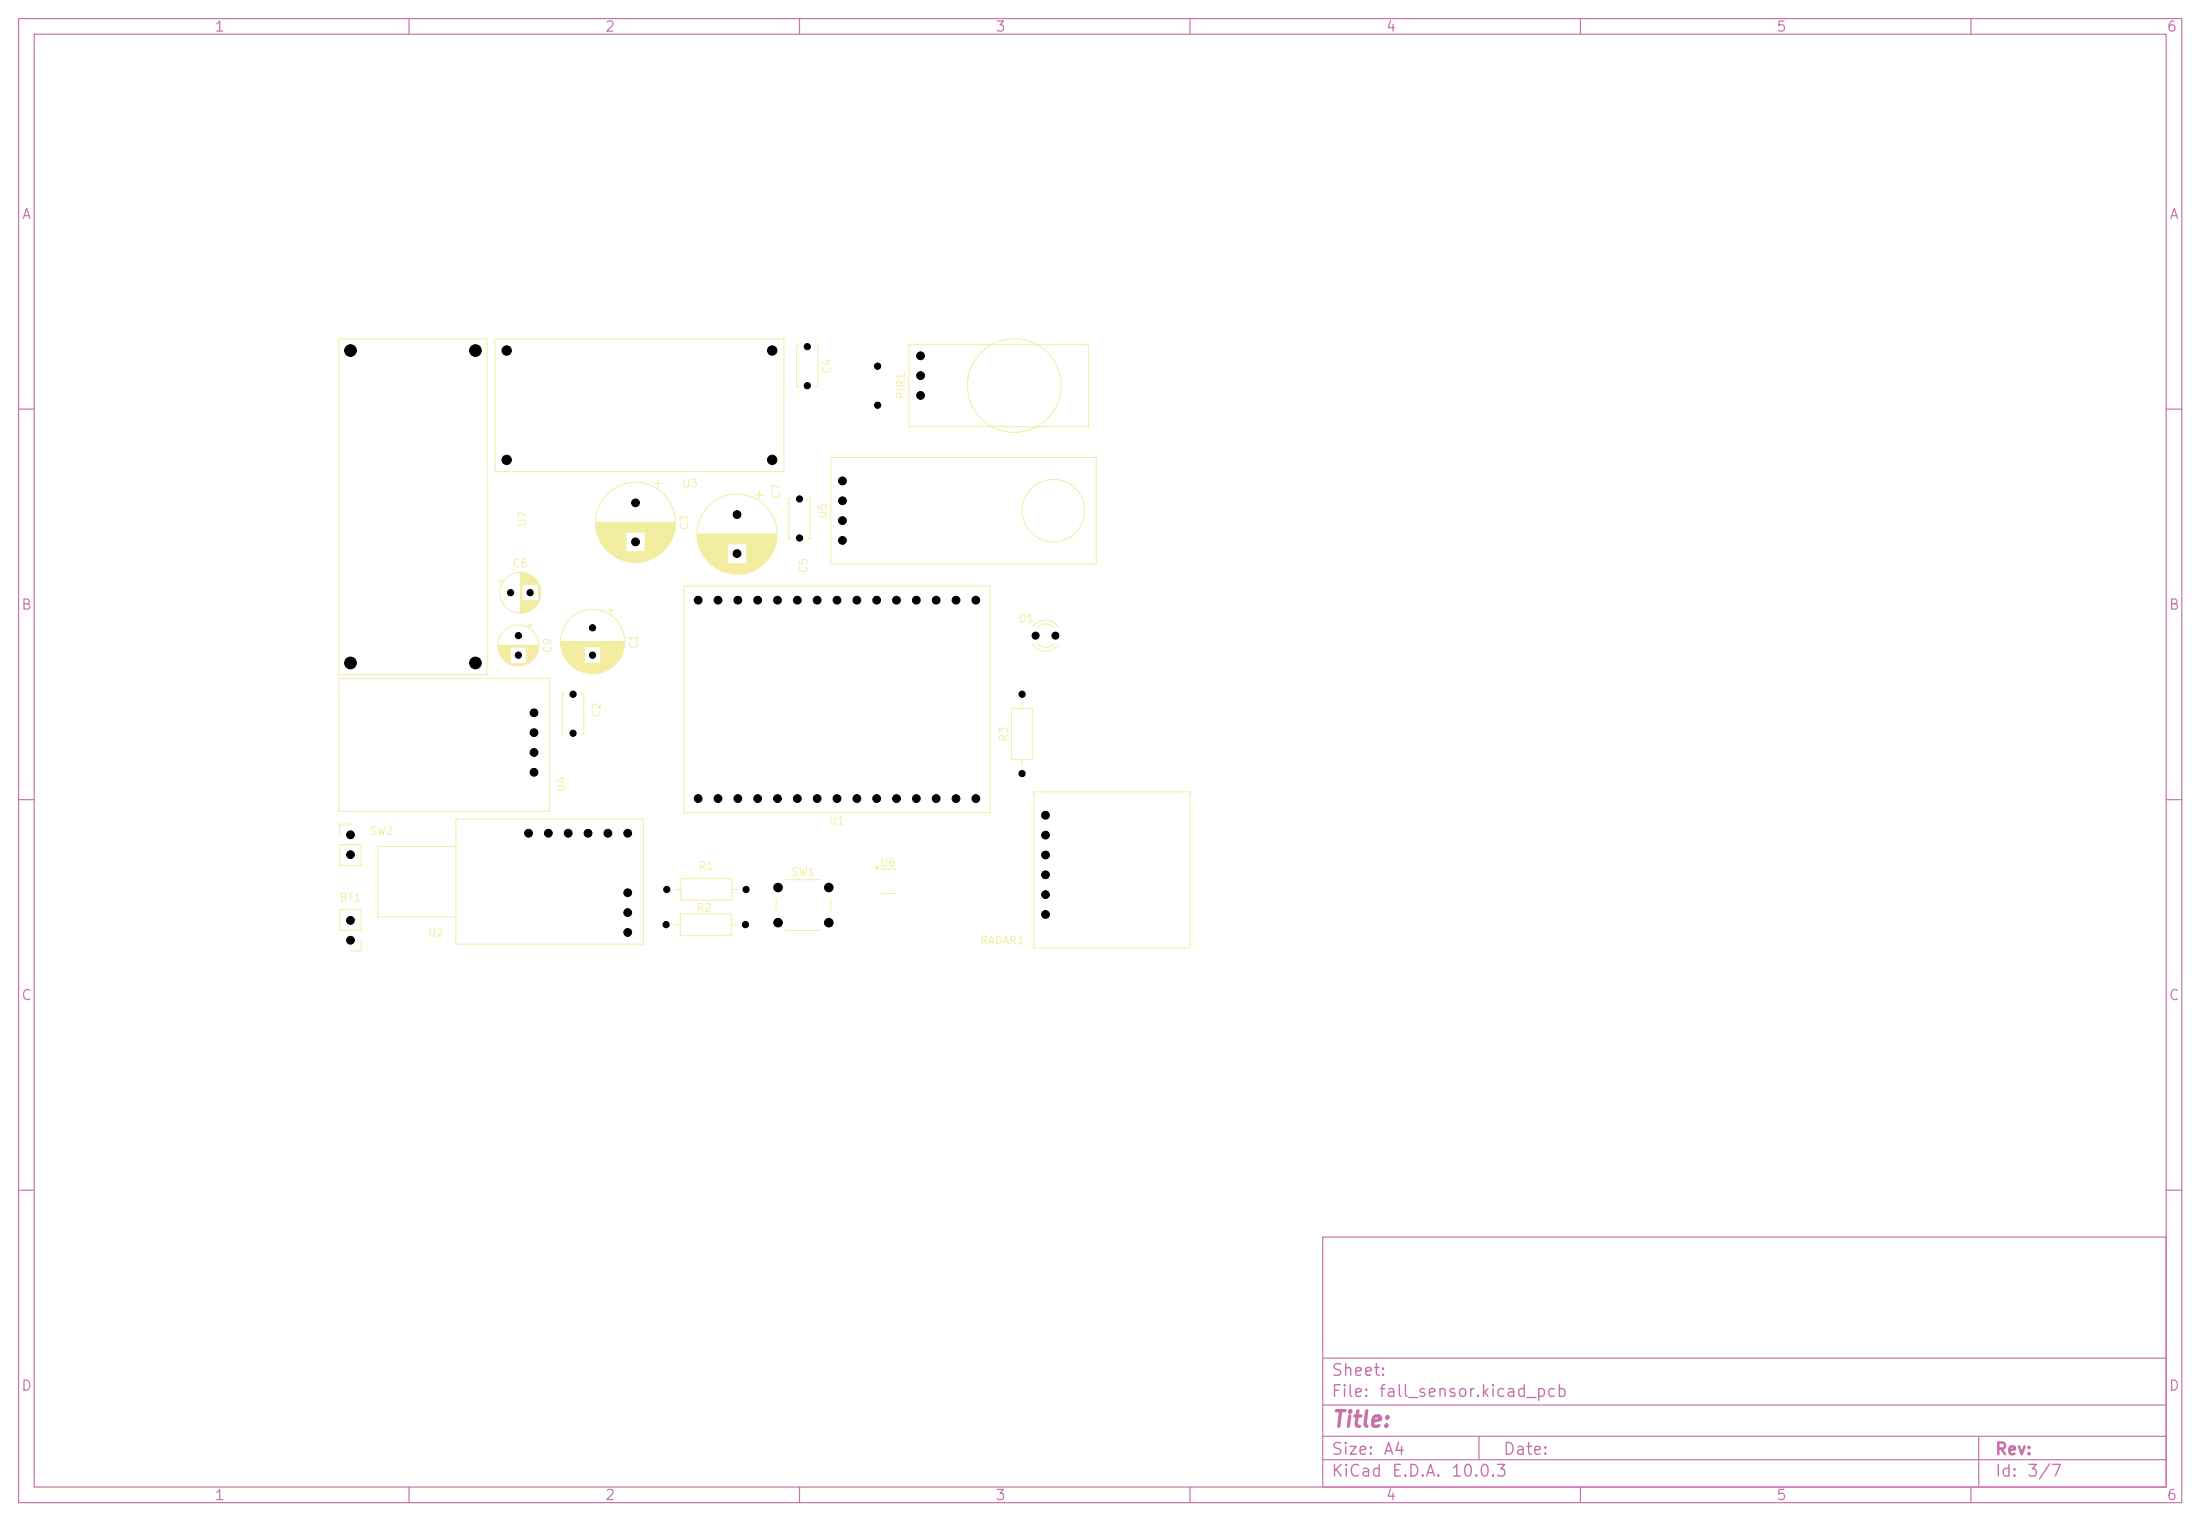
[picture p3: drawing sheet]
<svg xmlns="http://www.w3.org/2000/svg" width="282mm" height="195mm" viewBox="0 0 282 195" stroke-linecap="round" stroke-linejoin="round" font-family="sans-serif">
<g fill="none" stroke="#c872ab" stroke-width=".15">
<path d="M2.4 2.4h277v190h-277zM4.4 4.4h273v186h-273zM52.4 2.4v2M102.4 2.4v2M152.4 2.4v2M202.4 2.4v2M252.4 2.4v2M2.4 52.4h2M277.4 52.4h2M2.4 102.4h2M277.4 102.4h2M2.4 152.4h2"/>
<path d="M169.4 158.4h108v32h-108zM277.4 152.4h2M169.4 179.9h108M169.4 173.9h108M52.4 190.4v2M102.4 190.4v2M152.4 190.4v2M169.4 186.9h108M169.4 183.9h108M189.4 183.9v3M202.4 190.4v2M252.4 190.4v2"/>
<path d="M253.4 183.9v6.5"/>
</g>
<g fill="none" stroke="#f2eda1" stroke-width=".13">
<path d="M43.4 43.4h19v43h-19zM63.4 43.4h37v17h-37zM102.3 44.3h-.3v5.2h.3M104.4 44.3h.4v5.2h-.4M106.4 58.6h34v13.6h-34zM63.8 74.4h.5M64.1 74.2v.5M66.6 73.3v5.2M66.7 73.3v5.2M66.8 73.3v5.2M66.9 73.3v1.5M66.9 76.9v1.5"/>
<path d="M67 73.3v1.5M67 76.9v1.5M67.1 73.3v1.5M67.1 76.9v1.5M67.2 73.4v1.4M67.2 76.9v1.5M67.3 73.4v1.4M67.3 76.9v1.5M67.4 73.4v1.4M67.4 76.9v1.5M67.4 76.9v1.4M67.5 73.4v1.4"/>
<path d="M67.5 76.9v1.4M67.5 73.5v1.3M67.6 73.5v1.3M67.6 76.9v1.4M67.7 73.5v1.3M67.7 76.9v1.3M67.8 73.6v1.2M67.8 76.9v1.3M67.9 79.8v.5M67.9 73.6v1.2M67.9 76.9v1.2M68 73.7v1.1"/>
<path d="M68 76.9v1.2M68.1 73.7v1.1M68.1 76.9v1.1M68.1 73.8v1M68.2 73.8v1M68.2 76.9v1.1M68.2 76.9v1M68.3 73.9v.9M68.3 76.9v1M68.4 73.9v.9M68.4 76.9v.9M68.4 74v.8"/>
<path d="M68.4 76.9v.8M68.5 74.1v.7M68.5 76.9v.8M68.6 74.1v.7M68.6 76.9v.7M68.6 74.2v.6M68.6 76.9v.6M68.7 74.3v.5M68.7 76.9v.6M68.7 76.9v.5M68.8 74.4v.4M68.8 76.9v.5"/>
<path d="M68.8 76.9v.4M68.8 74.5v.3M68.9 74.6v.2M68.9 76.9v.3M68.9 76.9v.2M69 74.7v2.4M69 74.8v2.2M69 74.9v2M69.1 75v1.8M69.1 75.1v1.6M69.2 75.2v1.4M69.2 75.4v1"/>
<path d="M69.2 75.6v.6M76.3 66.9h10.2M76.3 67h10.2M76.3 67.1h10.2M76.3 67.2h10.2M76.3 67.2h10.1M76.3 67.3h10.1M76.3 67.4h10.1M76.3 67.5h10.1M76.3 67.6h10.1M76.4 67.6h10M76.4 67.7h10"/>
<path d="M76.4 67.8h10M76.4 67.9h10M76.4 68h9.9M76.4 68.1h9.9M76.5 68.1h9.8M76.5 68.2h3.6M76.5 68.3h3.6M76.5 68.4h3.6M76.6 68.5h3.5M76.6 68.6h3.5M76.6 68.7h3.5M76.7 68.8h3.4"/>
<path d="M76.7 68.9h3.4M76.7 69h3.4M76.8 69h3.3M76.8 69.1h3.3M76.8 69.2h3.3M76.9 69.2h3.2M76.9 69.3h3.2M76.9 69.4h3.2M77 69.4h3.1M77 69.5h3.1M77.1 69.6h3M77.1 69.7h3"/>
<path d="M77.2 69.7h2.9M77.2 69.8h2.9M77.3 69.9h2.8M77.3 70h2.8M77.4 70h2.7M77.4 70.1h2.7M77.5 70.1h2.6M77.5 70.2h2.6M77.6 70.2h2.5M77.6 70.3h2.5M77.7 70.4h2.4M77.8 70.5h2.3"/>
<path d="M77.8 78.1h.8M77.9 70.6h2.2M77.9 70.6h6.9M78 70.7h6.8M78 70.7h6.7M78.1 70.8h6.6M78.1 70.8h6.5M78.2 70.8h6.4M78.2 77.7v.8M78.2 70.9h6.3M78.3 70.9h6.2M78.3 71h6.1"/>
<path d="M78.4 71h6M78.4 71h5.9M78.5 71.1h5.8M78.6 71.1h5.6M78.6 71.2h5.6M78.7 71.2h5.4M78.7 71.2h5.3M78.8 71.3h5.2M78.9 71.3h5M78.9 71.4h4.9M79 71.4h4.7M79.1 71.4h4.6"/>
<path d="M79.2 71.5h4.4M79.3 71.5h4.2M79.3 71.6h4.1M79.4 71.6h3.9M79.5 71.6h3.7M79.6 71.7h3.5M79.8 71.7h3.2M79.9 71.8h3M80 71.8h2.8M80.2 71.8h2.4M80.3 71.9h2.1M80.5 71.9h1.7"/>
<path d="M80.8 72h1.2M82.6 68.2h3.7M82.6 68.3h3.7M82.6 68.4h3.6M82.6 68.5h3.6M82.6 68.6h3.6M82.6 68.6h3.5M82.6 68.7h3.5M82.6 68.8h3.5M82.6 68.9h3.5M82.6 68.9h3.4M82.6 69h3.4"/>
<path d="M82.6 69.1h3.4M82.6 69.1h3.3M82.6 69.2h3.3M82.6 69.3h3.3M82.6 69.3h3.2M82.6 69.4h3.2M82.6 69.5h3.2M82.6 69.5h3.1M82.6 69.6h3.1M82.6 69.7h3M82.6 69.8h3M82.6 69.8h2.9"/>
<path d="M82.6 69.9h2.9M82.6 70h2.8M82.6 70.1h2.7M82.6 70.2h2.7M82.6 70.2h2.6M82.6 70.3h2.6M82.6 70.3h2.5M82.6 70.4h2.5M82.6 70.4h2.4M82.6 70.5h2.4M82.6 70.5h2.3M82.6 70.6h2.3"/>
<path d="M83.8 61.9h1M84.3 61.4v1M87.6 75h39.2v29h-39.2zM89.3 68.4h10.2M89.3 68.5h10.2M89.3 68.6h10.2M89.3 68.7h10.2M89.3 68.7h10.1M89.3 68.8h10.1M89.3 68.9h10.1M89.3 69h10.1M89.3 69.1h10.1"/>
<path d="M89.4 69.1h10M89.4 69.2h10M89.4 69.3h10M89.4 69.4h10M89.4 69.5h9.9M89.4 69.6h9.9M89.5 69.6h9.8M89.5 69.7h3.6M89.5 69.8h3.6M89.5 69.9h3.6M89.6 70h3.5M89.6 70.1h3.5"/>
<path d="M89.6 70.2h3.5M89.7 70.3h3.4M89.7 70.4h3.4M89.7 70.5h3.4M89.8 70.5h3.3M89.8 70.6h3.3M89.8 70.7h3.3M89.9 70.7h3.2M89.9 70.8h3.2M89.9 70.9h3.2M90 70.9h3.1M90 71h3.1"/>
<path d="M90.1 71.1h3M90.1 71.2h3M90.2 71.2h2.9M90.2 71.3h2.9M90.3 71.4h2.8M90.3 71.5h2.8M90.4 71.5h2.7M90.4 71.6h2.7M90.5 71.6h2.6M90.5 71.7h2.6M90.6 71.7h2.5M90.6 71.8h2.5"/>
<path d="M90.7 71.9h2.4M90.8 72h2.3M90.9 72.1h2.2M90.9 72.1h6.9M91 72.2h6.8M91 72.2h6.7M91.1 72.3h6.6M91.1 72.3h6.5M91.2 72.3h6.4M91.2 72.4h6.3M91.3 72.4h6.2M91.3 72.5h6.1"/>
<path d="M91.4 72.5h6M91.4 72.5h5.9M91.5 72.6h5.8M91.6 72.6h5.6M91.6 72.7h5.6M91.7 72.7h5.4M91.7 72.7h5.3M91.8 72.8h5.2M91.9 72.8h5M91.9 72.9h4.9M92 72.9h4.7M92.1 72.9h4.6"/>
<path d="M92.2 73h4.4M92.3 73h4.2M92.3 73.1h4.1M92.4 73.1h3.9M92.5 73.1h3.7M92.6 73.2h3.5M92.8 73.2h3.2M92.9 73.3h3M93 73.3h2.8M93.2 73.3h2.4M93.3 73.4h2.1M93.5 73.4h1.7"/>
<path d="M93.8 73.5h1.2M95.6 69.7h3.7M95.6 69.8h3.7M95.6 69.9h3.6M95.6 70h3.6M95.6 70.1h3.6M95.6 70.2h3.5M95.6 70.3h3.5M95.6 70.4h3.5M95.6 70.4h3.4M95.6 70.5h3.4M95.6 70.6h3.4"/>
<path d="M95.6 72h2.4M95.6 71.9h2.4M95.6 71.9h2.5M95.6 71.8h2.5M95.6 71.8h2.6M95.6 71.7h2.6M95.6 71.7h2.7M95.6 71.6h2.7M95.6 71.5h2.8M95.6 71.4h2.9M95.6 71.3h2.9M95.6 71.2h3"/>
<path d="M95.6 71.1h3.1M95.6 71h3.1M95.6 71h3.2M95.6 70.9h3.2M95.6 70.8h3.2M95.6 70.7h3.3M95.6 70.1h3.5M95.6 70.6h3.3M95.6 70.8h3.3M95.6 71.3h3M95.6 72h2.3M95.6 72.1h2.3"/>
<path d="M96.8 63.4h1M97.3 62.9v1M43.4 86.9h27v17h-27zM63.8 82.7h5.2M63.8 82.6h5.2M63.8 82.8h5.2M63.8 82.9h1.5M63.8 83h1.5M63.8 83.1h1.5M63.9 83.2h1.4M63.9 83.3h1.4M63.9 83.4h1.4"/>
<path d="M63.9 83.5h1.4M64 83.5h1.3M64 83.6h1.3M64 83.7h1.3M64.1 83.8h1.2M64.1 83.9h1.2M64.2 84h1.1M64.2 84.1h1.1M64.3 84.1h1M64.3 84.2h1M64.4 84.3h.9M64.4 84.4h.9"/>
<path d="M64.5 84.4h.8M64.6 84.5h.7M64.6 84.6h.7M64.7 84.6h.6M64.8 84.7h.5M64.9 84.8h.4M65 84.8h.3M65.1 84.9h.2M65.2 85h2.4M65.3 85h2.2M65.4 85h2M65.5 85.1h1.8"/>
<path d="M65.6 85.1h1.6M65.7 85.2h1.4M65.9 85.2h1M66.1 85.2h.6M67.4 82.9h1.5M67.4 83h1.5M67.4 83.1h1.5M67.4 83.2h1.5M67.4 83.3h1.5M67.4 83.4h1.5M67.4 83.4h1.4M67.4 83.5h1.4"/>
<path d="M67.4 83.6h1.4M67.4 83.7h1.3M67.4 83.8h1.3M67.4 83.9h1.2M67.4 84h1.2M67.4 84.1h1.1M67.4 84.2h1.1M67.4 84.2h1M67.4 84.3h1M67.4 84.4h.9M67.4 84.4h.8M67.4 84.5h.8"/>
<path d="M67.4 84.6h.7M67.4 84.6h.6M67.4 84.7h.6M67.4 84.8h.5M67.4 84.8h.4M67.4 84.9h.2M67.4 84.7h.5M67.4 84.9h.3M67.6 80.1h.5M71.8 82.1h8.2M71.8 82.2h8.2M71.8 82.3h8.2"/>
<path d="M71.8 82.4h8.2M71.8 82.5h8.1M71.8 82.6h8.1M71.8 82.7h8.1M71.9 82.8h8M71.9 82.9h2.9M71.9 83h2.9M71.9 83.1h2.9M71.9 83.2h2.9M72 83.3h2.8M72 83.4h2.8M72 83.5h2.8"/>
<path d="M72.1 83.6h2.7M72.1 83.7h2.7M72.1 83.8h2.7M72.2 83.8h2.6M72.2 83.9h2.6M72.2 84h2.6M72.3 84h2.5M72.3 84.1h2.5M72.3 84.2h2.5M72.3 88.8h-.3v5.2h.3M72.4 84.2h2.4M72.4 84.3h2.4"/>
<path d="M72.5 84.4h2.3M72.5 84.5h2.3M72.6 84.5h2.2M72.6 84.6h2.2M72.7 84.7h2.1M72.8 84.8h2M72.8 84.9h2M72.9 84.9h1.9M72.9 84.9h6M72.9 85h5.9M73 85h5.8M73 85.1h5.7"/>
<path d="M73.1 85.1h5.6M73.1 85.2h5.5M73.2 85.2h5.4M73.2 85.3h5.3M73.3 85.3h5.2M73.3 85.3h5.1M73.4 85.4h5M73.4 85.4h4.9M73.5 85.5h4.8M73.5 85.5h4.7M73.6 85.5h4.6M73.7 85.6h4.4"/>
<path d="M73.7 85.6h4.3M73.8 85.7h4.2M73.8 85.7h4.1M73.9 85.7h3.9M74 85.8h3.8M74.1 85.8h3.6M74.1 85.9h3.5M74.2 85.9h3.3M74.3 85.9h3.1M74.4 88.8h.4v5.2h-.4M74.4 86h2.9M74.5 86h2.7"/>
<path d="M74.7 86.1h2.4M74.8 86.1h2.2M74.9 86.1h1.9M75.1 86.2h1.5M75.3 86.2h1.1M76.9 82.9h3M76.9 83h3M76.9 83.1h3M76.9 83.1h2.9M76.9 83.2h2.9M76.9 83.3h2.9M76.9 83.4h2.9"/>
<path d="M76.9 83.5h2.8M76.9 83.6h2.8M76.9 83.7h2.8M76.9 83.7h2.7M76.9 83.8h2.7M76.9 83.9h2.7M76.9 83.9h2.6M76.9 84h2.6M76.9 84.1h2.6M76.9 84.1h2.5M76.9 84.2h2.5M76.9 84.3h2.5"/>
<path d="M76.9 84.3h2.4M76.9 84.4h2.4M76.9 84.5h2.3M76.9 84.6h2.3M76.9 84.6h2.2M76.9 84.7h2.2M76.9 84.7h2.1M76.9 84.8h2.1M76.9 84.9h2M129.5 90.7h2.7v6.5h-2.7zM130.9 89.9v.8M130.9 97.2v.8"/>
<path d="M132.3 80.3v-.2a1.99 1.99 0 0 1 3.3 .2M132.3 82.5v.1a1.99 1.99 0 0 0 3.3-.1M132.8 80.3a1.5 1.5 0 0 1 2.1 0M132.8 82.5a1.5 1.5 0 0 0 2.1 0M43.5 108.2h2.8v2.6h-2.8zM43.5 116.5h2.8v2.6h-2.8zM44.9 105.5h-1.4v1.4M58.4 108.4h-10v9h10M58.4 104.9h24v16h-24zM86.3 118.4h.8M87.1 117h6.6v2.8h-6.6zM93.7 118.4h.7"/>
<path d="M99.4 115.1v1.5M100.6 119.1h4.5M100.6 112.6h4.5M106.4 115.1v1.5M112.1 111h.4l-.2 .3zM112.8 111.3h1.9M112.8 114.3h1.9M132.4 101.4h20v20h-20zM46.3 120.4v1.4h-1.4"/>
<circle cx="66.6" cy="75.9" r="2.62"/>
<circle cx="81.4" cy="66.9" r="5.1"/>
<circle cx="94.4" cy="68.4" r="5.1"/>
<circle cx="134.9" cy="65.4" r="4"/>
<circle cx="66.4" cy="82.6" r="2.62"/>
<circle cx="75.9" cy="82.1" r="4.1"/>
</g>
<path d="M112.1 111h.4l-.2 .3z" fill="#f2eda1"/>
<g fill="none" stroke="#f2eda1" stroke-width=".13">
<path d="M116.4 44.1h23v10.5h-23zM101.3 63.8h-.3v5.2h.3M103.4 63.8h.4v5.2h-.4M86.4 113.9h.8M87.2 112.5h6.5v2.7h-6.5zM93.7 113.9h.8"/>
<circle cx="129.9" cy="49.4" r="6"/>
</g>
<g fill="#000" stroke="#000" stroke-width=".13">
<circle cx="44.9" cy="44.9" r=".75"/>
<circle cx="60.9" cy="44.9" r=".75"/>
<circle cx="64.9" cy="58.9" r=".6"/>
<circle cx="64.9" cy="44.9" r=".6"/>
<circle cx="98.9" cy="58.9" r=".6"/>
<circle cx="98.9" cy="44.9" r=".6"/>
<circle cx="103.4" cy="49.4" r=".4"/>
<circle cx="103.4" cy="44.4" r=".4"/>
<circle cx="112.4" cy="46.9" r=".4"/>
<circle cx="112.4" cy="51.9" r=".4"/>
<circle cx="117.9" cy="48.1" r=".5"/>
<circle cx="117.9" cy="45.5" r=".5"/>
<circle cx="117.9" cy="50.6" r=".5"/>
<circle cx="65.4" cy="75.9" r=".4"/>
<circle cx="67.9" cy="75.9" r=".4"/>
<circle cx="81.4" cy="64.4" r=".5"/>
<circle cx="81.4" cy="69.4" r=".5"/>
<circle cx="89.4" cy="76.8" r=".5"/>
<circle cx="91.9" cy="76.8" r=".5"/>
<circle cx="94.4" cy="70.9" r=".5"/>
<circle cx="94.4" cy="65.9" r=".5"/>
<circle cx="94.5" cy="76.8" r=".5"/>
<circle cx="97" cy="76.8" r=".5"/>
<circle cx="99.6" cy="76.8" r=".5"/>
<circle cx="102.1" cy="76.8" r=".5"/>
<circle cx="102.4" cy="63.9" r=".4"/>
<circle cx="102.4" cy="68.9" r=".4"/>
<circle cx="104.6" cy="76.8" r=".5"/>
<circle cx="107.2" cy="76.8" r=".5"/>
<circle cx="107.9" cy="61.6" r=".5"/>
<circle cx="107.9" cy="69.2" r=".5"/>
<circle cx="107.9" cy="66.7" r=".5"/>
<circle cx="107.9" cy="64.1" r=".5"/>
<circle cx="109.7" cy="76.8" r=".5"/>
<circle cx="112.3" cy="76.8" r=".5"/>
<circle cx="114.8" cy="76.8" r=".5"/>
<circle cx="117.3" cy="76.8" r=".5"/>
<circle cx="119.9" cy="76.8" r=".5"/>
<circle cx="122.4" cy="76.8" r=".5"/>
<circle cx="125" cy="76.8" r=".5"/>
<circle cx="44.9" cy="84.9" r=".75"/>
<circle cx="60.9" cy="84.9" r=".75"/>
<circle cx="66.4" cy="83.9" r=".4"/>
<circle cx="66.4" cy="81.4" r=".4"/>
<circle cx="68.4" cy="91.3" r=".5"/>
<circle cx="68.4" cy="96.3" r=".5"/>
<circle cx="68.4" cy="93.8" r=".5"/>
<circle cx="68.4" cy="98.9" r=".5"/>
<circle cx="73.4" cy="93.9" r=".4"/>
<circle cx="73.4" cy="88.9" r=".4"/>
<circle cx="75.9" cy="80.4" r=".4"/>
<circle cx="75.9" cy="83.9" r=".4"/>
<circle cx="130.9" cy="99" r=".4"/>
<circle cx="130.9" cy="88.9" r=".4"/>
<circle cx="132.6" cy="81.4" r=".45"/>
<circle cx="135.1" cy="81.4" r=".45"/>
<circle cx="44.9" cy="117.8" r=".5"/>
<circle cx="44.9" cy="109.4" r=".5"/>
<circle cx="44.9" cy="106.9" r=".5"/>
<circle cx="67.7" cy="106.7" r=".5"/>
<circle cx="70.2" cy="106.7" r=".5"/>
<circle cx="72.8" cy="106.7" r=".5"/>
<circle cx="75.3" cy="106.7" r=".5"/>
<circle cx="77.8" cy="106.7" r=".5"/>
<circle cx="80.4" cy="114.3" r=".5"/>
<circle cx="80.4" cy="106.7" r=".5"/>
<circle cx="80.4" cy="116.8" r=".5"/>
<circle cx="80.4" cy="119.4" r=".5"/>
<circle cx="85.3" cy="118.4" r=".4"/>
<circle cx="85.4" cy="113.9" r=".4"/>
<circle cx="89.4" cy="102.2" r=".5"/>
<circle cx="91.9" cy="102.2" r=".5"/>
<circle cx="94.5" cy="102.2" r=".5"/>
<circle cx="95.5" cy="118.4" r=".4"/>
<circle cx="95.5" cy="113.9" r=".4"/>
<circle cx="97" cy="102.2" r=".5"/>
<circle cx="99.6" cy="102.2" r=".5"/>
<circle cx="99.6" cy="118.1" r=".55"/>
<circle cx="99.6" cy="113.6" r=".55"/>
<circle cx="102.1" cy="102.2" r=".5"/>
<circle cx="104.6" cy="102.2" r=".5"/>
<circle cx="106.1" cy="118.1" r=".55"/>
<circle cx="106.1" cy="113.6" r=".55"/>
<circle cx="107.2" cy="102.2" r=".5"/>
<circle cx="109.7" cy="102.2" r=".5"/>
<circle cx="112.3" cy="102.2" r=".5"/>
<circle cx="114.8" cy="102.2" r=".5"/>
<circle cx="117.3" cy="102.2" r=".5"/>
<circle cx="119.9" cy="102.2" r=".5"/>
<circle cx="122.4" cy="102.2" r=".5"/>
<circle cx="125" cy="102.2" r=".5"/>
<circle cx="133.9" cy="104.4" r=".5"/>
<circle cx="133.9" cy="117.1" r=".5"/>
<circle cx="133.9" cy="114.5" r=".5"/>
<circle cx="133.9" cy="112" r=".5"/>
<circle cx="133.9" cy="106.9" r=".5"/>
<circle cx="133.9" cy="109.5" r=".5"/>
<circle cx="44.9" cy="120.4" r=".5"/>
</g>
<text font-size="2" fill="#c872ab" x="170.4" y="183.2">Title:</text>
<g font-size="1.5" fill="#c872ab">
<text x="170.4" y="179.2">File:</text>
<text x="170.4" y="176.5">Sheet:</text>
<text x="176.5" y="179.2">fall_sensor.kicad_pcb</text>
<text x="170.4" y="189.4">KiCad</text>
<text x="170.4" y="186.6">Size:</text>
<text x="177" y="186.6">A4</text>
<text x="178.1" y="189.4">E.D.A.</text>
<text x="185.7" y="189.4">10.0.3</text>
<text x="192.4" y="186.6">Date:</text>
<text x="255.4" y="186.6">Rev:</text>
<text x="255.4" y="189.4">Id:</text>
<text x="259.5" y="189.4">3/7</text>
</g>
<g font-size="1.3" fill="#c872ab">
<text x="27.4" y="4.4">1</text>
<text x="77.4" y="4.4">2</text>
<text x="127.4" y="4.4">3</text>
<text x="177.4" y="4.4">4</text>
<text x="227.4" y="4.4">5</text>
<text x="277.4" y="4.4">6</text>
<text x="2.7" y="28.4">A</text>
<text x="277.7" y="28.4">A</text>
<text x="2.6" y="78.4">B</text>
<text x="277.6" y="78.4">B</text>
<text x="2.6" y="128.4">C</text>
<text x="277.6" y="128.4">C</text>
<text x="2.6" y="178.4">D</text>
<text x="277.6" y="178.4">D</text>
<text x="27.4" y="192.4">1</text>
<text x="77.4" y="192.4">2</text>
<text x="127.4" y="192.4">3</text>
<text x="177.4" y="192.4">4</text>
<text x="227.4" y="192.4">5</text>
<text x="277.4" y="192.4">6</text>
</g>
<g font-size="1" fill="#f2eda1">
<text x="106.6" y="48" transform="rotate(-90 106.6 48)">C4</text>
<text x="116.1" y="51.2" transform="rotate(-90 116.1 51.2)">PIR1</text>
<text x="87.3" y="62.6">U3</text>
<text x="100.1" y="64" transform="rotate(-90 100.1 64)">C7</text>
<text x="67.6" y="67.5" transform="rotate(-90 67.6 67.5)">U7</text>
<text x="88.4" y="68" transform="rotate(-90 88.4 68)">C3</text>
<text x="106.1" y="66.5" transform="rotate(-90 106.1 66.5)">U5</text>
<text x="65.5" y="72.9">C6</text>
<text x="103.6" y="73.5" transform="rotate(-90 103.6 73.5)">C5</text>
<text x="70.9" y="83.7" transform="rotate(-90 70.9 83.7)">C9</text>
<text x="81.9" y="83.2" transform="rotate(-90 81.9 83.2)">C1</text>
<text x="130.4" y="79.9">D1</text>
<text x="77.1" y="92" transform="rotate(-90 77.1 92)">C2</text>
<text x="129.3" y="95.1" transform="rotate(-90 129.3 95.1)">R3</text>
<text x="72.6" y="101.5" transform="rotate(-90 72.6 101.5)">U4</text>
<text x="47.2" y="107.1">SW2</text>
<text x="106.1" y="105.8">U1</text>
<text x="89.4" y="111.6">R1</text>
<text x="101.2" y="112.4">SW1</text>
<text x="112.6" y="111.2">U6</text>
<text x="43.4" y="115.6">BT1</text>
<text x="89.1" y="117">R2</text>
<text x="54.8" y="120.1">U2</text>
<text x="125.4" y="121.1">RADAR1</text>
</g>
</svg>
